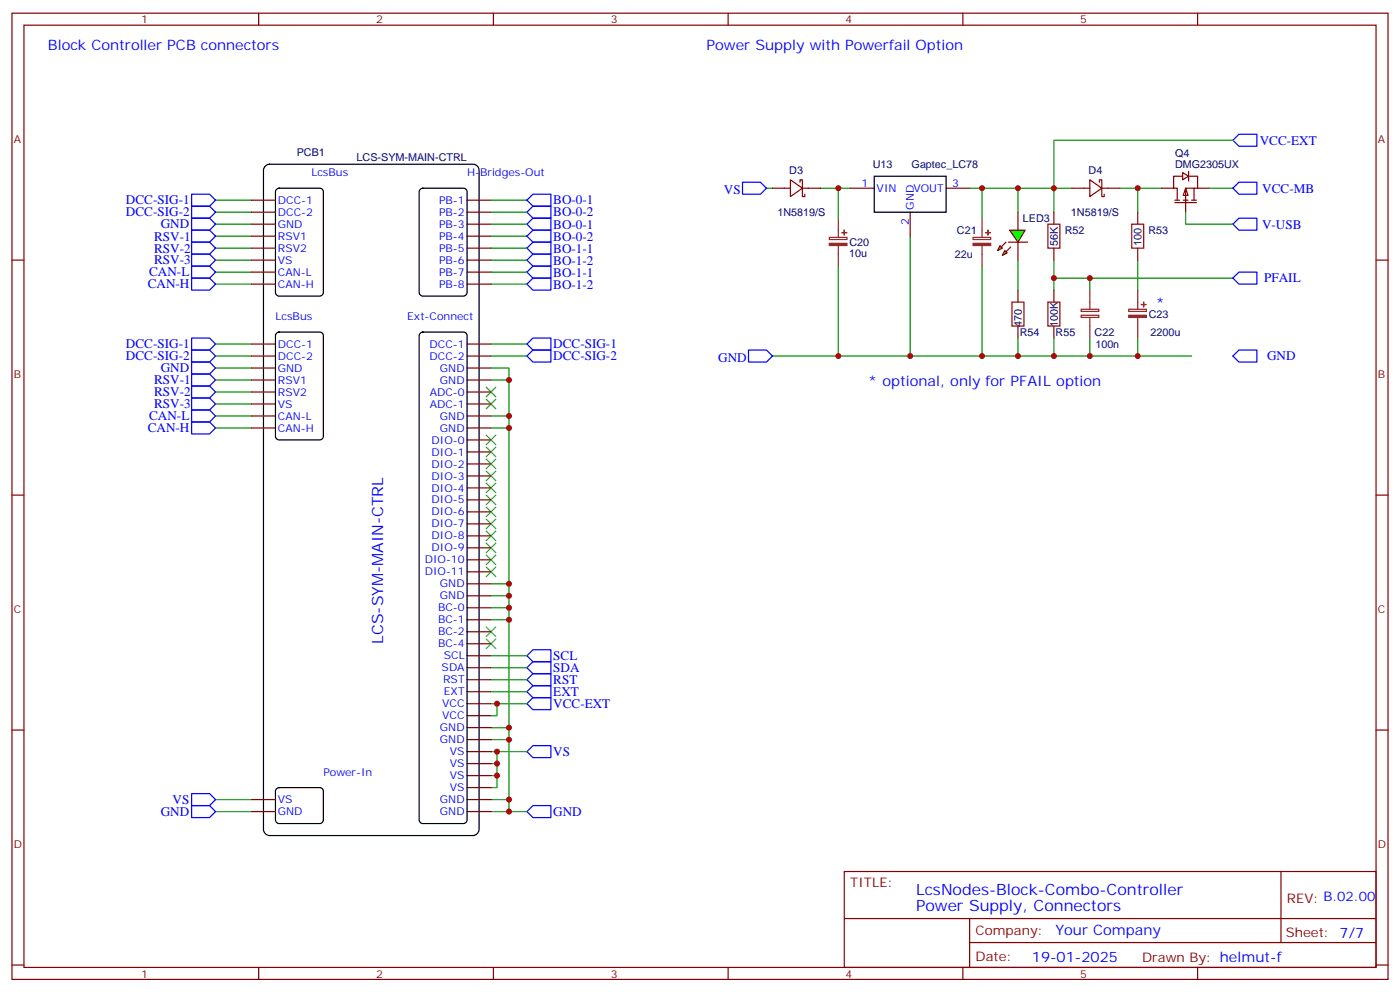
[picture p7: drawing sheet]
<svg xmlns="http://www.w3.org/2000/svg" width="412mm" height="292mm" viewBox="0 0 412 292" stroke-linecap="round" stroke-linejoin="round" font-family="sans-serif">
<path d="M364.9 39.5h5.3v3.5h-5.3l-1.7-1.7zM218.7 53.6h5.3l1.8 1.8-1.8 1.8h-5.3zM364.9 64.2h5.3v3.5h-5.3l-1.7-1.7zM364.9 80.1h5.3v3.5h-5.3l-1.7-1.8zM220.5 103h5.3l1.7 1.8-1.7 1.7h-5.3zM364.9 103h5.3v3.5h-5.3l-1.7-1.7z" fill="none" stroke="#00f" stroke-width=".35"/>
<path d="M244.3 69.8h5.2v.7h-5.2zM246.9 64.2v5.6M246.9 72.3v6M286.6 69.8h5.2v.7h-5.2zM289.3 64.2v5.6M289.3 72.3v6M318.5 92.8h5.2v.6h-5.2zM318.5 91h5.2v.7h-5.2zM321 85.4v5.6M321 93.5v6" fill="none" stroke="#8c2424" stroke-width=".35"/>
<g fill="#8c2424" stroke="#8c2424" stroke-width=".35">
<path d="M286.6 71.6h5.2v.6h-5.2z"/>
<path d="M290.3 68.4l1.4 .1z"/>
<path d="M291 67.7v1.4z"/>
<path d="M244.3 71.6h5.2v.6h-5.2z"/>
<path d="M248 68.4l1.4 .1z"/>
<path d="M248.7 67.7v1.4z"/>
</g>
<g fill="none" stroke="#008700" stroke-width=".35">
<path d="M225.8 55.4h1.7M241.7 55.4h8.8M246.9 55.4v8.8M285.8 55.4h3.5M310.4 55.4h-21.1v8.8M310.4 55.4v7M310.4 55.4h5.3M329.8 55.4h12.4M335.1 55.4v7M363.4 41.3h-53v14.1M246.9 78.3v26.5M268.1 69.5v35.3"/>
<path d="M289.3 78.3v26.5M310.4 76.6v8.8M335.1 76.6v8.8M310.4 99.5v5.3M310.4 81.8h53M321 81.8v3.6M321 99.5v5.3M335.1 99.5v5.3M227.5 104.8h123.5"/>
</g>
<path d="M308.7 66h3.5v7h-3.5zM333.4 66h3.5v7h-3.5zM308.7 88.9h3.5v7.1h-3.5z" fill="none" stroke="#a10000" stroke-width=".35"/>
<g fill="none" stroke="#870000" stroke-width=".35">
<path d="M227.5 55.4h5.3M232.8 52.9l3.6 2.5-3.6 2.5zM235.7 53.6v-.7h.7v5h.7v-.7M236.4 55.4h5.3M250.5 55.4h7M278.7 55.4h7.1M315.7 55.4h5.3M321 52.9l3.6 2.5-3.6 2.5zM323.8 53.6v-.7h.8v5h.7v-.7M324.6 55.4h5.2M350.1 50.4v2.9M268.1 62.4v7.1"/>
<path d="M310.4 62.4v3.6M310.4 73v3.6M335.1 62.4v3.6M335.1 73v3.6M310.4 85.4v3.5M310.4 96v3.5"/>
</g>
<path d="M257.5 51.9h21.2v10.5h-21.2z" fill="none" stroke="#000" stroke-width=".35"/>
<path d="M348.4 50.8l1.7 1.1-1.7 1z" fill="#fff" stroke="#870000" stroke-width=".35"/>
<g fill="none" stroke="#870000" stroke-width=".35">
<path d="M3.5 3.9h405.4v284.3h-405.4zM7.1 7.4h398.2v277.3h-398.2zM76.2 3.9v3.5M145.3 3.9v3.5M214.5 3.9v3.5M283.6 3.9v3.5M352.8 3.9v3.5M342.2 55.4h3.5M346.1 58.9h1.4M346.1 59.6h6.3M348.2 51.9h-2.5v3.5h1.1v3.5M348.5 58.9h1.5"/>
<path d="M349.2 55.4l.8 2.1h-1.5zM350.3 51.9h2.5v3.5h-3.6v7M351 58.9h1.4M351.7 55.4v3.5M352.8 55.4h3.5M3.5 76.6h3.6M299.9 62.4v5.3M299.9 71.3v5.3M405.3 76.6h3.6M3.5 145.7h3.6M405.3 145.7h3.6M3.5 214.8h3.6"/>
<path d="M405.3 214.8h3.6M248.7 256.5h156.6v28.2h-156.6zM377.3 256.5v20.9M248.7 270.3h156.5M285.6 277.4h119.6M285.6 270.3v14.1M3.5 284h3.6M76.2 284.7v3.5M145.3 284.7v3.5M214.5 284.7v3.5M283.6 284.7v3.5M352.8 284.7v3.5"/>
<path d="M405.3 284h3.6"/>
</g>
<g fill="none" stroke="#008700" stroke-width=".35">
<path d="M63.5 58.9h10.6M144.6 58.9h10.6M356.3 55.4h7.1M63.5 62.4h10.6M63.5 66h10.6M63.5 69.5h10.6M63.5 73h10.6M63.5 76.6h10.6M144.6 76.6h10.6M144.6 73h10.6M144.6 62.4h10.6M144.6 69.5h10.6"/>
<path d="M144.6 66h10.6M349.2 62.4v3.6h14.2M63.5 80.1h10.6M63.5 83.6h10.6M144.6 83.6h10.6M144.6 80.1h10.6M63.5 115.4h10.6M63.5 111.8h10.6M63.5 108.3h10.6M63.5 104.8h10.6M63.5 101.2h10.6M63.5 118.9h10.6"/>
<path d="M144.6 108.3h5.3v130.5M144.6 101.2h10.6M144.6 104.8h10.6M144.6 111.8h5.3M63.5 125.9h10.6M63.5 122.4h10.6M144.6 122.4h5.3M144.6 125.9h5.3M144.6 171.8h5.3M144.6 175.3h5.3M144.6 193h10.6M144.6 196.5h10.6"/>
<path d="M144.6 203.6h10.6M144.6 207.1h10.6M144.6 200h10.6M144.6 214.1h5.3M144.6 217.7h5.3M146.4 207.1v3.5h-1.8M63.5 235.3h10.6M63.5 238.8h10.6M144.6 221.2h1.8v10.6h-1.8M144.6 235.3h5.3M144.6 238.8h10.6M144.6 228.2h1.8"/>
<path d="M144.6 224.7h1.8M146.4 221.2h8.8"/>
</g>
<g fill="none" stroke="#00f" stroke-width=".35">
<path d="M56.4 57.2h5.3l1.8 1.7-1.8 1.8h-5.3zM155.2 58.9l1.8-1.7h5.3v3.5h-5.3zM364.9 53.6h5.3v3.6h-5.3l-1.7-1.8zM56.4 60.7h5.3l1.8 1.7-1.8 1.8h-5.3zM56.4 64.2h5.3l1.8 1.8-1.8 1.7h-5.3zM56.4 67.7h5.3l1.8 1.8-1.8 1.8h-5.3zM56.4 71.3h5.3l1.8 1.7-1.8 1.8h-5.3zM56.4 78.3h5.3l1.8 1.8-1.8 1.7h-5.3zM56.4 74.8h5.3l1.8 1.8-1.8 1.7h-5.3zM155.2 73l1.8-1.7h5.3v3.5h-5.3zM155.2 76.6l1.8-1.8h5.3v3.5h-5.3zM155.2 62.4l1.8-1.7h5.3v3.5h-5.3z"/>
<path d="M155.2 69.5l1.8-1.8h5.3v3.6h-5.3zM155.2 66l1.8-1.8h5.3v3.5h-5.3zM56.4 81.8h5.3l1.8 1.8-1.8 1.8h-5.3zM56.4 99.5h5.3l1.8 1.7-1.8 1.8h-5.3zM155.2 80.1l1.8-1.8h5.3v3.5h-5.3zM155.2 83.6l1.8-1.8h5.3v3.6h-5.3zM56.4 113.6h5.3l1.8 1.8-1.8 1.7h-5.3zM56.4 110.1h5.3l1.8 1.7-1.8 1.8h-5.3zM56.4 106.5h5.3l1.8 1.8-1.8 1.8h-5.3zM56.4 103h5.3l1.8 1.8-1.8 1.7h-5.3zM56.4 117.1h5.3l1.8 1.8-1.8 1.7h-5.3zM155.2 101.2l1.8-1.7h5.3v3.5h-5.3z"/>
<path d="M157 103h5.3v3.5h-5.3l-1.8-1.7zM56.4 124.2h5.3l1.8 1.7-1.8 1.8h-5.3zM56.4 120.6h5.3l1.8 1.8-1.8 1.8h-5.3zM155.2 193l1.8-1.8h5.3v3.5h-5.3zM155.2 196.5l1.8-1.8h5.3v3.6h-5.3zM155.2 203.6l1.8-1.8h5.3v3.5h-5.3zM155.2 207.1l1.8-1.8h5.3v3.5h-5.3zM155.2 200l1.8-1.7h5.3v3.5h-5.3zM157 219.4h5.3v3.6h-5.3l-1.8-1.8zM56.4 233.5h5.3l1.8 1.8-1.8 1.8h-5.3zM56.4 237.1h5.3l1.8 1.7-1.8 1.8h-5.3zM155.2 238.8l1.8-1.7h5.3v3.5h-5.3z"/>
</g>
<path d="M332.5 91h5.2v.7h-5.2zM335.1 85.4v5.6M335.1 93.5v6" fill="none" stroke="#8c2424" stroke-width=".35"/>
<g fill="#8c2424" stroke="#8c2424" stroke-width=".35">
<path d="M332.5 92.8h5.2v.6h-5.2z"/>
<path d="M336.2 89.6h1.4z"/>
<path d="M336.9 88.9v1.4z"/>
</g>
<g fill="none" stroke="#3c3" stroke-width=".35">
<path d="M143.2 113.9l2.8 2.9M143.2 117.5l2.8 2.8M146 113.9l-2.8 2.9M146 117.5l-2.8 2.8M143.2 128.1l2.8 2.8M143.2 131.6l2.8 2.8M143.2 135.1l2.8 2.8M143.2 138.6l2.8 2.9M146 128.1l-2.8 2.8M146 131.6l-2.8 2.8M146 135.1l-2.8 2.8M146 138.6l-2.8 2.9"/>
<path d="M143.2 142.2l2.8 2.8M143.2 145.7l2.8 2.8M143.2 149.2l2.8 2.8M143.2 152.8l2.8 2.8M143.2 156.3l2.8 2.8M143.2 159.8l2.8 2.8M146 142.2l-2.8 2.8M146 145.7l-2.8 2.8M146 149.2l-2.8 2.8M146 152.8l-2.8 2.8M146 156.3l-2.8 2.8M146 159.8l-2.8 2.8"/>
<path d="M143.2 163.3l2.8 2.9M143.2 166.9l2.8 2.8M146 163.3l-2.8 2.9M146 166.9l-2.8 2.8M143.2 184.5l2.8 2.8M143.2 188l2.8 2.9M146 184.5l-2.8 2.8M146 188l-2.8 2.9"/>
</g>
<g fill="#0f0" stroke="#870000" stroke-width=".35">
<path d="M296 73.7l.7 .7-1.4 .7z"/>
<path d="M294.6 72.3l.7 .7-1.4 .7z"/>
</g>
<g fill="#870000" stroke="#870000" stroke-width=".35">
<path d="M297.7 72.7l-1.4 1.4z"/>
<path d="M296.3 71.3l-1.4 1.4z"/>
</g>
<path d="M297 71.3h5.7z" fill="#f00" stroke="#870000" stroke-width=".35"/>
<path d="M297.4 67.7h4.6l-2.1 3.6z" fill="#0f0" stroke="#870000" stroke-width=".35"/>
<path d="M298.1 88.9h3.5v7.1h-3.5z" fill="none" stroke="#a10000" stroke-width=".35"/>
<path d="M299.9 85.4v3.5M299.9 96v3.5" fill="none" stroke="#870000" stroke-width=".35"/>
<path d="M299.9 55.4v7M299.9 76.6v8.8M299.9 99.5v5.3" fill="none" stroke="#008700" stroke-width=".35"/>
<path d="M78.2 48.8l1.2-.5h59.9a1.76 1.76 0 0 1 1.8 1.8v194a1.89 1.89 0 0 1-1.8 1.8h-59.9a1.89 1.89 0 0 1-1.8-1.8v-194z" fill="#fff" stroke="#000" stroke-width=".35"/>
<path d="M81.4 55.8l.8-.4h12l.6 .2 .4 .5v30l-.2 .6-.5 .4h-12.3l-.6-.2-.4-.5-.1-30zM123.7 55.8l.8-.4h12l.7 .2 .3 .5 .1 30-.3 .6-.5 .4h-12.3l-.6-.2-.4-.5v-30zM81.4 98.2l.8-.5h12l.6 .2 .4 .5v30l-.2 .6-.5 .4-12.3 .1-.6-.3-.4-.5-.1-29.9zM123.7 98.2l.8-.5h12l.7 .2 .4 .9v142.5l-.3 .6-.8 .5h-12l-.6-.3-.4-.8v-142.5zM81.4 232.2l.8-.4h12l.6 .2 .4 .8v8.5l-.2 .6-.8 .5h-12l-.6-.3-.5-.8v-8.5z" fill="none" stroke="#000" stroke-width=".35"/>
<g fill="none" stroke="#870000" stroke-width=".35">
<path d="M74.1 58.9h7M137.6 58.9h7M74.1 62.4h7M74.1 66h7M74.1 69.5h7M74.1 73h7M74.1 76.6h7M137.6 62.4h7M137.6 66h7M137.6 69.5h7M137.6 73h7M137.6 76.6h7"/>
<path d="M74.1 80.1h7M74.1 83.6h7M137.6 80.1h7M137.6 83.6h7M74.1 118.9h7M74.1 115.4h7M74.1 111.8h7M74.1 108.3h7M74.1 104.8h7M74.1 101.2h7M137.6 118.9h7M137.6 115.4h7"/>
<path d="M137.6 111.8h7M137.6 108.3h7M137.6 104.8h7M137.6 101.2h7M74.1 125.9h7M74.1 122.4h7M137.6 125.9h7M137.6 122.4h7M137.6 129.5h7M137.6 133h7M137.6 136.5h7M137.6 140.1h7"/>
<path d="M137.6 143.6h7M137.6 147.1h7M137.6 150.6h7M137.6 154.2h7M137.6 157.7h7M137.6 161.2h7M137.6 164.7h7M137.6 168.3h7M137.6 171.8h7M137.6 175.3h7M137.6 178.9h7M137.6 182.4h7"/>
<path d="M137.6 185.9h7M137.6 189.4h7M137.6 193h7M137.6 196.5h7M137.6 200h7M137.6 203.6h7M137.6 207.1h7M137.6 210.6h7M137.6 214.1h7M137.6 217.7h7M74.1 235.3h7M74.1 238.8h7"/>
<path d="M137.6 235.3h7M137.6 238.8h7M137.6 221.2h7M137.6 224.7h7M137.6 228.2h7M137.6 231.8h7"/>
</g>
<path d="M144.6 178.9h5.3M144.6 182.4h5.3" fill="none" stroke="#008700" stroke-width=".35"/>
<g fill="#c00">
<circle cx="321" cy="104.8" r=".88"/>
<circle cx="335.1" cy="104.8" r=".88"/>
<circle cx="310.4" cy="104.8" r=".88"/>
<circle cx="246.9" cy="104.8" r=".88"/>
<circle cx="321" cy="81.8" r=".88"/>
<circle cx="335.1" cy="55.4" r=".88"/>
<circle cx="246.9" cy="55.4" r=".88"/>
<circle cx="268.1" cy="104.8" r=".88"/>
<circle cx="310.4" cy="81.8" r=".88"/>
<circle cx="289.3" cy="104.8" r=".88"/>
<circle cx="310.4" cy="55.4" r=".88"/>
<circle cx="289.3" cy="55.4" r=".88"/>
<circle cx="149.9" cy="111.8" r=".88"/>
<circle cx="149.9" cy="122.4" r=".88"/>
<circle cx="149.9" cy="125.9" r=".88"/>
<circle cx="149.9" cy="171.8" r=".88"/>
<circle cx="149.9" cy="175.3" r=".88"/>
<circle cx="149.9" cy="214.1" r=".88"/>
<circle cx="149.9" cy="217.7" r=".88"/>
<circle cx="149.9" cy="235.3" r=".88"/>
<circle cx="149.9" cy="238.8" r=".88"/>
<circle cx="146.4" cy="207.1" r=".88"/>
<circle cx="146.4" cy="228.2" r=".88"/>
<circle cx="146.4" cy="224.7" r=".88"/>
<circle cx="146.4" cy="221.2" r=".88"/>
<circle cx="299.9" cy="104.8" r=".88"/>
<circle cx="299.9" cy="55.4" r=".88"/>
<circle cx="149.9" cy="178.9" r=".88"/>
<circle cx="149.9" cy="182.4" r=".88"/>
</g>
<g font-size="4.6" fill="#00f">
<text x="112.9" y="189.4" transform="rotate(-90 112.9 189.4)">LCS-SYM-MAIN-CTRL</text>
<text x="269.9" y="263.5">LcsNodes-Block-Combo-Controller</text>
<text x="269.9" y="268.1">Power Supply, Connectors</text>
</g>
<g font-size="4.2" fill="#00f">
<text x="14.1" y="14.8">Block Controller PCB connectors</text>
<text x="208.1" y="14.8">Power Supply with Powerfail Option</text>
<text x="340.4" y="90.7">*</text>
<text x="255.8" y="113.6">* optional, only for PFAIL option</text>
<text x="310.9" y="275.3">Your Company</text>
<text x="304" y="283.1">19-01-2025</text>
</g>
<g font-size="3.9" fill="#00f">
<text x="371.1" y="42.6">VCC-EXT</text>
<text x="213.3" y="57.2">VS</text>
<text x="371.8" y="56.7">VCC-MB</text>
<text x="37.1" y="60.2">DCC-SIG-1</text>
<text x="37.1" y="63.7">DCC-SIG-2</text>
<text x="163" y="60.1">BO-0-1</text>
<text x="163" y="63.7">BO-0-2</text>
<text x="45.4" y="70.8">RSV-1</text>
<text x="47.4" y="67.2">GND</text>
<text x="163" y="70.9">BO-0-2</text>
<text x="163" y="67.4">BO-0-1</text>
<text x="371.8" y="67.3">V-USB</text>
<text x="45.4" y="74.3">RSV-2</text>
<text x="45.4" y="77.8">RSV-3</text>
<text x="163" y="74.4">BO-1-1</text>
<text x="163" y="77.9">BO-1-2</text>
<text x="43.9" y="81.4">CAN-L</text>
<text x="163" y="81.5">BO-1-1</text>
<text x="372.4" y="83.1">PFAIL</text>
<text x="43.5" y="84.9">CAN-H</text>
<text x="163" y="84.9">BO-1-2</text>
<text x="37.1" y="106">DCC-SIG-2</text>
<text x="37.1" y="102.5">DCC-SIG-1</text>
<text x="163" y="102.5">DCC-SIG-1</text>
<text x="163" y="106.1">DCC-SIG-2</text>
<text x="211.6" y="106.5">GND</text>
<text x="373.2" y="106">GND</text>
<text x="45.4" y="113.1">RSV-1</text>
<text x="47.4" y="109.5">GND</text>
<text x="45.4" y="116.6">RSV-2</text>
<text x="43.9" y="123.7">CAN-L</text>
<text x="45.4" y="120.1">RSV-3</text>
<text x="43.5" y="127.2">CAN-H</text>
<text x="163" y="194.3">SCL</text>
<text x="163" y="197.8">SDA</text>
<text x="163" y="201.3">RST</text>
<text x="163" y="204.9">EXT</text>
<text x="163" y="208.4">VCC-EXT</text>
<text x="163" y="222.5">VS</text>
<text x="50.8" y="236.6">VS</text>
<text x="47.4" y="240.1">GND</text>
<text x="163" y="240.1">GND</text>
</g>
<g font-size="3.9" fill="#800">
<text x="250.5" y="261.1">TITLE:</text>
<text x="379.1" y="265.7">REV: B.02.00</text>
<text x="287.4" y="275.3">Company:</text>
<text x="378.7" y="275.9">Sheet: 7/7</text>
<text x="287.4" y="282.9">Date:</text>
<text x="336.4" y="283">Drawn By: helmut-f</text>
</g>
<g font-size="3.2" fill="#800">
<text x="41.6" y="6.9">1</text>
<text x="110.8" y="6.9">2</text>
<text x="179.9" y="6.9">3</text>
<text x="249.1" y="6.9">4</text>
<text x="318.2" y="6.9">5</text>
<text x="4.1" y="42">A</text>
<text x="405.9" y="42">A</text>
<text x="4.1" y="111.1">B</text>
<text x="405.9" y="111.1">B</text>
<text x="4.1" y="180.3">C</text>
<text x="405.9" y="180.3">C</text>
<text x="4.1" y="249.4">D</text>
<text x="405.9" y="249.4">D</text>
<text x="41.6" y="287.7">1</text>
<text x="110.8" y="287.7">2</text>
<text x="179.9" y="287.7">3</text>
<text x="249.1" y="287.7">4</text>
<text x="318.2" y="287.7">5</text>
</g>
<g font-size="3.2" fill="#000080">
<text x="87.4" y="45.9">PCB1</text>
<text x="105.1" y="47.3">LCS-SYM-MAIN-CTRL</text>
<text x="346.1" y="46.3">Q4</text>
<text x="232.5" y="51.1">D3</text>
<text x="257.1" y="49.5">U13</text>
<text x="268.5" y="49.5">Gaptec_LC78</text>
<text x="320.7" y="51.1">D4</text>
<text x="346.1" y="49.4">DMG2305UX</text>
<text x="229" y="63.5">1N5819/S</text>
<text x="301.3" y="65.3">LED3</text>
<text x="315.5" y="63.5">1N5819/S</text>
<text x="281.9" y="68.9">C21</text>
<text x="313.6" y="68.9">R52</text>
<text x="338.3" y="68.9">R53</text>
<text x="250.2" y="75.6">10u</text>
<text x="250.2" y="72.4">C20</text>
<text x="281.2" y="75.9">22u</text>
<text x="311.6" y="72.4" transform="rotate(-90 311.6 72.4)">56K</text>
<text x="336.3" y="72.2" transform="rotate(-90 336.3 72.2)">100</text>
<text x="338.4" y="93.6">C23</text>
<text x="300.4" y="98.9">R54</text>
<text x="301" y="96.3" transform="rotate(-90 301 96.3)">470</text>
<text x="311" y="98.9">R55</text>
<text x="311.6" y="96.3" transform="rotate(-90 311.6 96.3)">100K</text>
<text x="322.4" y="98.9">C22</text>
<text x="338.9" y="98.8">2200u</text>
<text x="322.7" y="102.4">100n</text>
</g>
<g font-size="3.2" fill="#00f">
<text x="91.7" y="51.9">LcsBus</text>
<text x="137.6" y="51.9">H-Bridges-Out</text>
<text x="81.8" y="60">DCC-1</text>
<text x="129.3" y="60">PB-1</text>
<text x="253.7" y="55">1</text>
<text x="258.2" y="56.4">VIN</text>
<text x="269" y="56.4">VOUT</text>
<text x="280.5" y="55">3</text>
<text x="81.8" y="63.5">DCC-2</text>
<text x="129.3" y="63.5">PB-2</text>
<text x="269.2" y="61.7" transform="rotate(-90 269.2 61.7)">GND</text>
<text x="81.8" y="67">GND</text>
<text x="81.8" y="70.6">RSV1</text>
<text x="129.3" y="70.6">PB-4</text>
<text x="129.3" y="67">PB-3</text>
<text x="267.8" y="66.2" transform="rotate(-90 267.8 66.2)">2</text>
<text x="81.8" y="74.1">RSV2</text>
<text x="81.8" y="77.6">VS</text>
<text x="129.3" y="77.6">PB-6</text>
<text x="129.3" y="74.1">PB-5</text>
<text x="81.8" y="81.1">CAN-L</text>
<text x="129.3" y="81.1">PB-7</text>
<text x="81.8" y="84.7">CAN-H</text>
<text x="129.3" y="84.7">PB-8</text>
<text x="81.1" y="94.2">LcsBus</text>
<text x="119.9" y="94.2">Ext-Connect</text>
<text x="81.8" y="105.8">DCC-2</text>
<text x="81.8" y="102.3">DCC-1</text>
<text x="126.5" y="102.3">DCC-1</text>
<text x="126.5" y="105.8">DCC-2</text>
<text x="81.8" y="112.9">RSV1</text>
<text x="81.8" y="109.4">GND</text>
<text x="129.6" y="109.4">GND</text>
<text x="129.6" y="112.9">GND</text>
<text x="81.8" y="119.9">VS</text>
<text x="81.8" y="116.4">RSV2</text>
<text x="126.6" y="116.4">ADC-0</text>
<text x="126.6" y="119.9">ADC-1</text>
<text x="81.8" y="123.5">CAN-L</text>
<text x="129.6" y="123.5">GND</text>
<text x="81.8" y="127">CAN-H</text>
<text x="127.1" y="130.5">DIO-0</text>
<text x="129.6" y="127">GND</text>
<text x="127.1" y="134.1">DIO-1</text>
<text x="127.1" y="137.6">DIO-2</text>
<text x="127.1" y="141.1">DIO-3</text>
<text x="127.1" y="144.6">DIO-4</text>
<text x="127.1" y="148.2">DIO-5</text>
<text x="127.1" y="151.7">DIO-6</text>
<text x="127.1" y="155.2">DIO-7</text>
<text x="127.1" y="158.8">DIO-8</text>
<text x="125.1" y="165.8">DIO-10</text>
<text x="127.1" y="162.3">DIO-9</text>
<text x="125.1" y="169.3">DIO-11</text>
<text x="129.6" y="172.9">GND</text>
<text x="129" y="179.9">BC-0</text>
<text x="129.6" y="176.4">GND</text>
<text x="129" y="183.4">BC-1</text>
<text x="129" y="187">BC-2</text>
<text x="129" y="190.5">BC-4</text>
<text x="130.1" y="197.6">SDA</text>
<text x="130.7" y="194">SCL</text>
<text x="130.5" y="201.1">RST</text>
<text x="130.3" y="208.1">VCC</text>
<text x="130.7" y="204.6">EXT</text>
<text x="129.6" y="215.2">GND</text>
<text x="130.3" y="211.7">VCC</text>
<text x="129.6" y="218.7">GND</text>
<text x="132.5" y="222.2">VS</text>
<text x="132.5" y="225.8">VS</text>
<text x="95.2" y="228.2">Power-In</text>
<text x="132.5" y="229.3">VS</text>
<text x="132.5" y="232.8">VS</text>
<text x="81.8" y="236.4">VS</text>
<text x="81.8" y="239.9">GND</text>
<text x="129.6" y="236.4">GND</text>
<text x="129.6" y="239.9">GND</text>
</g>
</svg>
